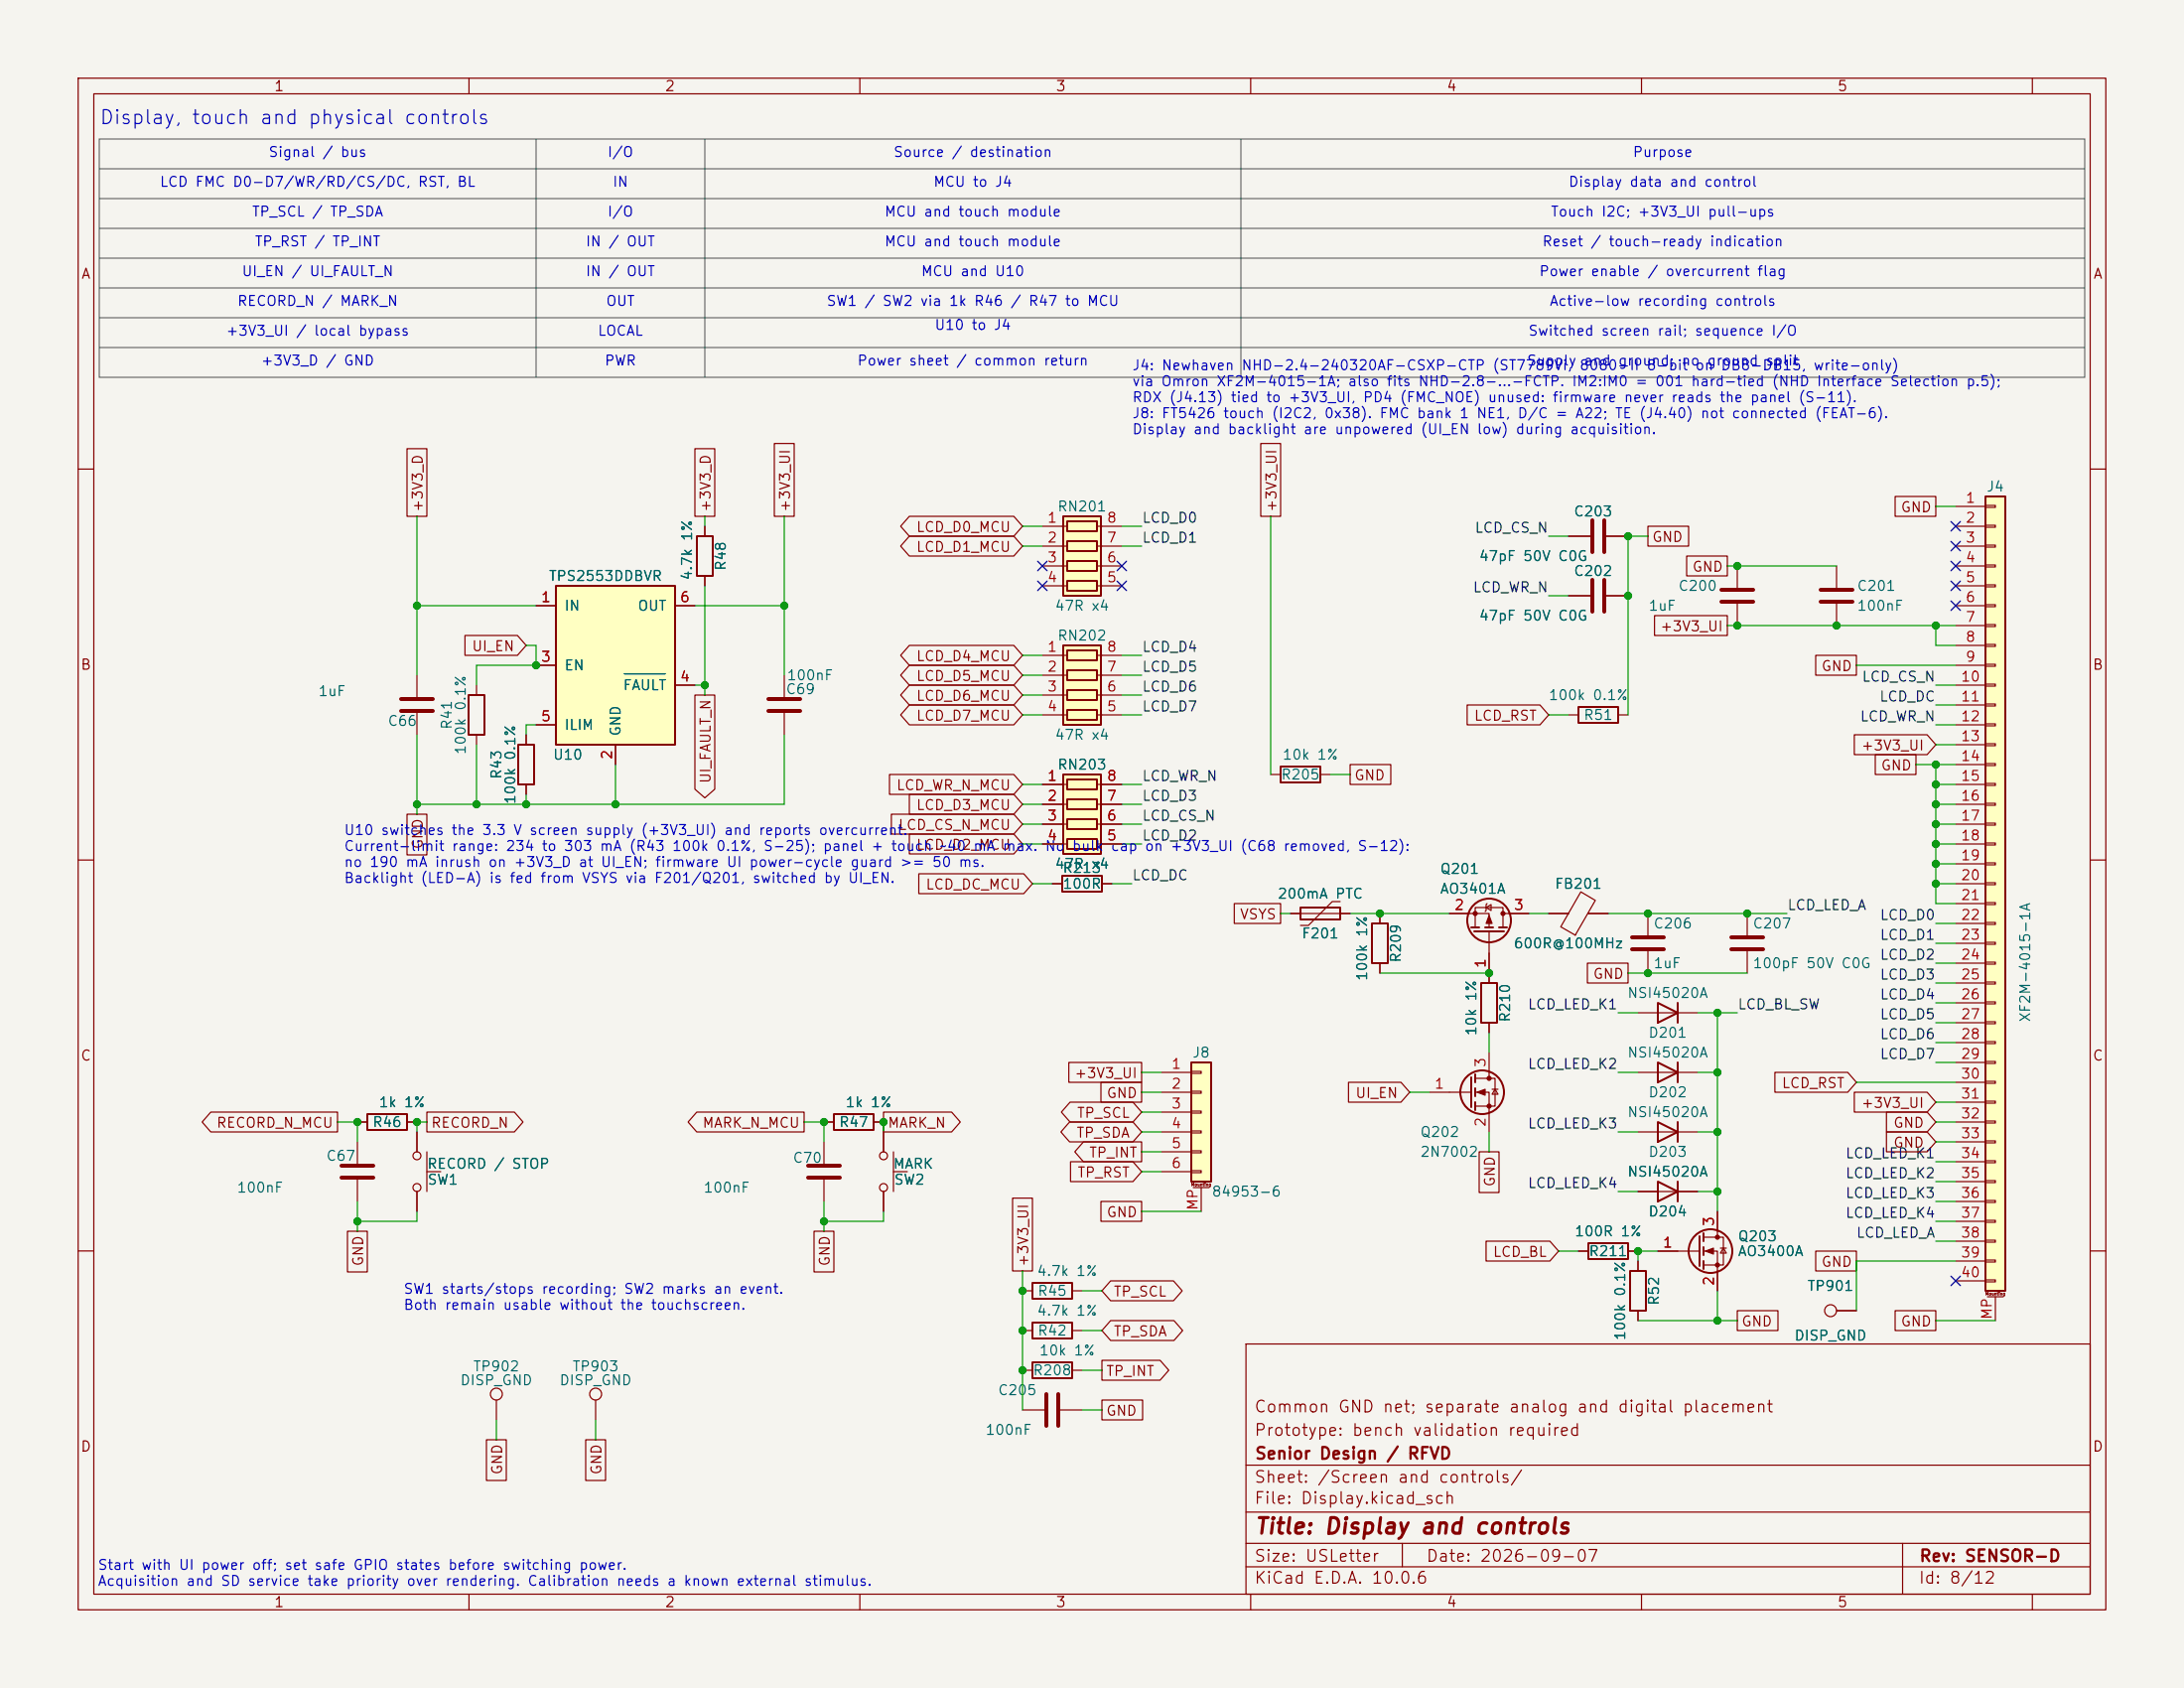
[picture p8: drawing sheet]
<svg xmlns="http://www.w3.org/2000/svg" width="279mm" height="216mm" viewBox="0 0 279 216" stroke-linecap="round" stroke-linejoin="round" font-family="sans-serif">
<path d="M0 0h279.4v215.9h-279.4z" fill="#f5f4ef" stroke="#f5f4ef" stroke-width=".13"/>
<g fill="none" stroke="#840000" stroke-width=".15">
<path d="M10 10h259.4v195.9h-259.4zM12 12h255.4v191.9h-255.4zM60 10v2M110 10v2M160 10v2M210 10v2M260 10v2M10 60h2M267.4 60h2M10 110h2M176.5 116.8v1.3M185.4 116.8h5.1v1.8"/>
<path d="M188.7 118.6v-2.5h3.6v2.5M190.1 116.1l.7-.4v.8zM190.2 115.6l-.1 .1v.8l-.1 .1M190.5 119.1v6.6M192.3 116.8h3.3M267.4 110h2M176.5 123.2v1.3M190.5 130.8v1.3M209.5 137.2h7.7M209.5 144.8h7.7M10 160h2M63.5 179.1v2.5"/>
<path d="M159.4 171.9h108v32h-108zM201.9 160h1.3M208.3 160h1.2M267.4 160h2M159.4 197.4h108M159.4 193.4h108M159.4 187.4h108M179.4 197.4v3M243.4 197.4v6.5M60 203.9v2M110 203.9v2M159.4 200.4h108"/>
<path d="M160 203.9v2M210 203.9v2M260 203.9v2"/>
<circle cx="63.5" cy="178.3" r=".76"/>
</g>
<g fill="none" stroke="#840000" stroke-width=".25">
<path d="M175.5 118.1h2v5.1h-2zM188.2 118.6h1M188.6 119.1h3.8M190 118.6h1M191.8 118.6h1M189.5 125.7h2v5.1h-2zM212.1 135.9l2.5 1.3-2.5 1.2zM214.6 135.9v2.5M203.2 159h5.1v2h-5.1zM212.1 143.5l2.5 1.3-2.5 1.3zM214.6 143.5v2.6"/>
<circle cx="190.5" cy="117.7" r="2.79"/>
</g>
<g fill="#840000" stroke="#840000" stroke-width=".15">
<path d="M190.5 117.1l.4 1h-.8z"/>
<circle cx="192.3" cy="116.8" r=".25"/>
<circle cx="188.7" cy="116.8" r=".25"/>
</g>
<path d="M152.4 135.9h2.5v15.2h-2.5z" fill="#ffffc2"/>
<g fill="none" stroke="#840000" stroke-width=".25">
<path d="M152.4 135.9h2.5v15.2h-2.5zM188.2 137.8v3.8M188.7 137.4v1M188.7 139.2v1M188.7 141v1"/>
<circle cx="189.6" cy="139.7" r="2.79"/>
</g>
<g fill="none" stroke="#840000" stroke-width=".15">
<path d="M222.2 72.4v2.8M222.2 77.2v2.8M148.6 137.2h3.8M148.6 139.7h3.8M152.4 137h1.3v.3h-1.3zM152.4 139.6h1.3v.2h-1.3zM182.9 139.7h5.3M188.7 137.9h2.6v3.6h-2.6M188.7 139.7h1.8v5.1M190.5 134.6v3.3M190.9 139.3h.7M191.3 139.3l.3 .7h-.7z"/>
<path d="M148.6 142.2h3.8M148.6 144.8h3.8M148.6 147.3h3.8M148.6 149.9h3.8M152.4 142.1h1.3v.3h-1.3zM152.4 144.7h1.3v.2h-1.3zM152.4 147.2h1.3v.2h-1.3zM152.4 149.7h1.3v.3h-1.3zM152.7 151.9h2M153.7 151.9v3"/>
</g>
<g fill="#840000" stroke="#840000" stroke-width=".15">
<path d="M189 139.7l1-.4v.8z"/>
<circle cx="190.5" cy="137.9" r=".25"/>
<circle cx="190.5" cy="141.5" r=".25"/>
</g>
<path d="M220.2 75.4h4.1M220.2 77h4.1" fill="none" stroke="#840000" stroke-width=".51"/>
<path d="M254 63.5h2.5v101.6h-2.5z" fill="#ffffc2"/>
<path d="M254 63.5h2.5v101.6h-2.5z" fill="none" stroke="#840000" stroke-width=".25"/>
<g fill="none" stroke="#840000" stroke-width=".15">
<path d="M250.2 64.8h3.8M250.2 67.3h3.8M250.2 69.9h3.8M250.2 72.4h3.8M250.2 74.9h3.8M250.2 77.5h3.8M254 64.6h1.3v.3h-1.3zM254 67.2h1.3v.2h-1.3zM254 69.7h1.3v.3h-1.3zM254 72.3h1.3v.2h-1.3zM254 74.8h1.3v.3h-1.3zM254 77.3h1.3v.3h-1.3z"/>
<path d="M254 79.9h1.3v.2h-1.3zM250.2 80h3.8M250.2 82.6h3.8M250.2 85.1h3.8M250.2 87.6h3.8M250.2 90.2h3.8M250.2 92.7h3.8M250.2 95.3h3.8M250.2 97.8h3.8M254 82.4h1.3v.3h-1.3zM254 85h1.3v.2h-1.3zM254 87.5h1.3v.3h-1.3z"/>
<path d="M254 90h1.3v.3h-1.3zM254 92.6h1.3v.2h-1.3zM254 95.1h1.3v.3h-1.3zM254 97.7h1.3v.2h-1.3zM250.2 100.3h3.8M250.2 102.9h3.8M250.2 105.4h3.8M250.2 108h3.8M250.2 110.5h3.8M250.2 113h3.8M250.2 115.6h3.8M250.2 118.1h3.8"/>
<path d="M254 100.2h1.3v.3h-1.3zM254 102.7h1.3v.3h-1.3zM254 105.3h1.3v.2h-1.3zM254 107.8h1.3v.3h-1.3zM254 110.4h1.3v.2h-1.3zM254 112.9h1.3v.3h-1.3zM254 115.4h1.3v.3h-1.3zM254 118h1.3v.2h-1.3zM250.2 120.7h3.8M250.2 123.2h3.8M250.2 125.7h3.8M250.2 128.3h3.8"/>
<path d="M250.2 130.8h3.8M250.2 133.4h3.8M250.2 135.9h3.8M250.2 138.4h3.8M254 120.5h1.3v.3h-1.3zM254 123.1h1.3v.2h-1.3zM254 125.6h1.3v.3h-1.3zM254 128.1h1.3v.3h-1.3zM254 130.7h1.3v.2h-1.3zM254 133.2h1.3v.3h-1.3zM254 135.8h1.3v.2h-1.3zM254 138.3h1.3v.3h-1.3z"/>
<path d="M250.2 141h3.8M250.2 143.5h3.8M250.2 146.1h3.8M250.2 148.6h3.8M250.2 151.1h3.8M250.2 153.7h3.8M250.2 156.2h3.8M250.2 158.8h3.8M254 140.8h1.3v.3h-1.3zM254 143.4h1.3v.2h-1.3zM254 145.9h1.3v.3h-1.3zM254 148.5h1.3v.2h-1.3z"/>
<path d="M254 151h1.3v.3h-1.3zM254 153.5h1.3v.3h-1.3zM254 156.1h1.3v.2h-1.3zM254 158.6h1.3v.3h-1.3zM250.2 161.3h3.8M250.2 163.8h3.8M254 161.2h1.3v.2h-1.3zM254 163.7h1.3v.3h-1.3zM254.3 165.9h2M255.3 165.9v3"/>
</g>
<path d="M136 99.1h4.8v10.1h-4.8z" fill="#ffffc2"/>
<g fill="none" stroke="#840000" stroke-width=".25">
<path d="M66.3 95.3h2v5h-2zM136 99.1h4.8v10.1h-4.8zM136.5 99.7h3.8v1.3h-3.8zM163.8 98h5.1v2.1h-5.1zM135.9 112h5.1v2h-5.1zM136.5 102.2h3.8v1.3h-3.8zM136.5 104.8h3.8v1.2h-3.8zM136.5 107.3h3.8v1.3h-3.8zM166.4 116.1h5v1.5h-5zM47 142.5h5.1v2h-5.1zM217.4 158.1v3.8M217.9 157.7v1.1"/>
<path d="M217.9 159.5v1M132.1 174.2h5.1v2.1h-5.1zM208.5 162.6h2.1v5h-2.1zM217.9 161.3v1"/>
<circle cx="218.8" cy="160" r="2.79"/>
</g>
<g fill="none" stroke="#840000" stroke-width=".15">
<path d="M200.7 76.2h2.8M200.7 68.6h2.8M205.5 76.2h2.8M205.5 68.6h2.8M234.9 72.4v2.8M234.9 77.2v2.8M53.3 86.4v2.8M53.3 91.2v2.8M67.3 94v1.3M100.3 86.4v2.8M100.3 91.2v2.8M162.6 99.1h1.2"/>
<path d="M168.9 99.1h1.3M67.3 100.3v1.3M133.3 100.3h3.2M133.3 102.9h3.2M133.3 105.4h3.2M133.3 108h3.2M134.6 113h1.3M140.3 100.3h3.2M140.3 102.9h3.2M140.3 105.4h3.2M140.3 108h3.2M141 113h1.2"/>
<path d="M165.1 116.8h7.6M171.4 115.3h-1l-3 3.1h-1M45.7 143.5h1.3M52.1 143.5h1.2M53.3 144.8v2.5M53.3 152.4v2.5M54.6 149.9h1.8M54.6 147.3v5.1M217.9 158.2h2.6v3.6h-2.6M219.7 154.9v3.3M220.1 159.6h.8M220.5 159.6l.4 .7h-.8z"/>
<path d="M76.2 179.1v2.5M130.8 175.3h1.3M137.2 175.3h1.2M209.5 161.3v1.3M209.5 167.6v1.3M212.1 160h5.3M217.9 160h1.8v5.1M130.8 180.3h2.8M135.6 180.3h2.8"/>
<circle cx="53.3" cy="147.8" r=".51"/>
<circle cx="53.3" cy="151.9" r=".51"/>
<circle cx="76.2" cy="178.3" r=".76"/>
</g>
<path d="M203.7 66.5v4.1M203.7 74.2v4M205.2 66.5v4.1M205.2 74.2v4M232.9 75.4h4.1M232.9 77h4.1M51.3 89.4h4.1M51.3 90.9h4.1M98.3 89.4h4.1M98.3 90.9h4.1M133.9 178.3v4.1M135.4 178.3v4.1" fill="none" stroke="#840000" stroke-width=".51"/>
<g fill="#840000" stroke="#840000" stroke-width=".15">
<path d="M218.2 160l1-.4v.8z"/>
<circle cx="219.7" cy="158.2" r=".25"/>
<circle cx="219.7" cy="161.8" r=".25"/>
</g>
<path d="M71.1 74.9h15.3v20.4h-15.3z" fill="#ffffc2"/>
<path d="M71.1 74.9h15.3v20.4h-15.3zM59.9 88.9h2.1v5.1h-2.1zM106.7 142.5h5.1v2h-5.1z" fill="none" stroke="#840000" stroke-width=".25"/>
<g fill="none" stroke="#840000" stroke-width=".15">
<path d="M68.6 77.5h2.5M86.4 77.5h2.5M61 87.6v1.3M61 94v1.3M68.6 85.1h2.5M68.6 92.7h2.5M78.7 95.3v2.5M86.4 87.6h2.5M105.4 146.1v2.7M105.4 150.9v2.8M105.4 143.5h1.3M111.8 143.5h1.2"/>
<path d="M113 144.8v2.5M113 152.4v2.5M114.3 149.9h1.8M114.3 147.3v5.1"/>
<circle cx="113" cy="147.8" r=".51"/>
<circle cx="113" cy="151.9" r=".51"/>
</g>
<path d="M79.9 86.2h5.2" fill="none" stroke="#006464" stroke-width=".15"/>
<path d="M103.4 149.1h4M103.4 150.6h4" fill="none" stroke="#840000" stroke-width=".51"/>
<path d="M136 82.6h4.8v10.1h-4.8z" fill="#ffffc2"/>
<path d="M136 82.6h4.8v10.1h-4.8zM136.5 83.2h3.8v1.3h-3.8zM136.5 85.7h3.8v1.3h-3.8zM136.5 88.3h3.8v1.2h-3.8zM136.5 90.8h3.8v1.3h-3.8zM212.1 151.1l2.5 1.3-2.5 1.3zM214.6 151.1v2.6" fill="none" stroke="#840000" stroke-width=".25"/>
<path d="M133.3 83.8h3.2M133.3 86.4h3.2M133.3 88.9h3.2M133.3 91.4h3.2M140.3 83.8h3.2M140.3 86.4h3.2M140.3 88.9h3.2M140.3 91.4h3.2M209.5 152.4h7.7" fill="none" stroke="#840000" stroke-width=".15"/>
<path d="M136 66h4.8v10.2h-4.8z" fill="#ffffc2"/>
<path d="M89.2 68.6h2v5.1h-2zM136 66h4.8v10.2h-4.8zM136.5 66.7h3.8v1.2h-3.8zM136.5 69.2h3.8v1.3h-3.8zM136.5 71.8h3.8v1.2h-3.8zM136.5 74.3h3.8v1.3h-3.8zM201.9 90.4h5.1v2.1h-5.1zM212.1 128.3l2.5 1.2-2.5 1.3zM214.6 128.3v2.5M132.1 164.1h5.1v2h-5.1zM132.1 169.2h5.1v2h-5.1z" fill="none" stroke="#840000" stroke-width=".25"/>
<g fill="none" stroke="#840000" stroke-width=".15">
<path d="M52.1 57.4h2.5v8.6h-2.5zM88.9 57.4h2.5v8.6h-2.5zM99.1 56.7h2.5v9.3h-2.5zM161.3 56.7h2.5v9.3h-2.5zM68.6 77.5h2.5M86.4 77.5h2.5M90.2 67.3v1.3M90.2 73.7v1.2M116.3 66h13.4l1.1 1.3-1.1 1.3h-13.4l-1.1-1.3zM116.3 68.6h13.4l1.1 1.3-1.1 1.2h-13.4l-1.1-1.2zM133.3 67.3h3.2M133.3 69.9h3.2"/>
<path d="M133.3 72.4h3.2M133.3 74.9h3.2M140.3 67.3h3.2M140.3 69.9h3.2M140.3 72.4h3.2M140.3 74.9h3.2M200.7 68.6h2.8M200.7 76.2h2.8M205.5 68.6h2.8M205.5 76.2h2.8M210.8 67.3h5.2v2.6h-5.2zM211.7 78.7h9.3v2.6h-9.3z"/>
<path d="M215.8 71.1h5.2v2.6h-5.2zM242.4 63.5h5.2v2.5h-5.2zM59.5 81.3h6.7l1.1 1.3-1.1 1.2h-6.7zM67.3 94v1.3M68.6 85.1h2.5M68.6 92.7h2.5M78.7 95.3v2.5M86.4 87.6h2.5M88.9 88.9h2.5v12l-1.2 1.1-1.3-1.1zM113.8 99.1h15.9l1.1 1.2-1.1 1.3h-15.9zM116.3 87.6h13.4l1.1 1.3-1.1 1.3h-13.4l-1.1-1.3zM116.3 90.2h13.4l1.1 1.2-1.1 1.3h-13.4l-1.1-1.3z"/>
<path d="M116.3 85.1h13.4l1.1 1.3-1.1 1.2h-13.4l-1.1-1.2zM116.3 82.5h13.4l1.1 1.3-1.1 1.3h-13.4l-1.1-1.3zM172.7 97.8h5.2v2.5h-5.2zM187.7 90.2h9.3l1.1 1.2-1.1 1.3h-9.3zM200.7 91.4h1.2M207 91.4h1.3M232.3 83.8h5.2v2.6h-5.2zM237.2 94h9.3l1.1 1.3-1.1 1.2h-9.3zM239.9 96.5h5.2v2.6h-5.2zM52.1 104.1h2.5v5.2h-2.5zM67.3 100.3v1.3M114 104.1h15.7l1.1 1.3-1.1 1.3h-15.7z"/>
<path d="M116.3 101.6h13.4l1.1 1.3-1.1 1.2h-13.4zM116.3 106.7h13.4l1.1 1.3-1.1 1.2h-13.4zM117.5 111.8h13.5l1.1 1.2-1.1 1.3h-13.5zM133.3 100.3h2.6M133.3 102.9h2.6M133.3 105.4h2.6M133.3 108h2.6M134.6 113h1.3M141 100.3h2.5M141 102.9h2.5M141 105.4h2.5M141 108h2.5"/>
<path d="M141 113h1.2M157.9 115.6h5.9v2.5h-5.9zM165.1 116.8h1.3M171.4 116.8h1.3M176.5 116.8v1.3M185.4 116.8h2.6M193 116.8h2.6M198.1 116.8h2.6M202.2 114.1l1.9 1.1-2.6 4.4-1.8-1.1zM203.1 116.8h2.6M210.8 116.8v2.8M223.5 116.8v2.8"/>
<path d="M136.7 135.9h9.3v2.5h-9.3zM140.8 138.4h5.2v2.6h-5.2zM172.5 138.4h6.7l1.1 1.3-1.1 1.3h-6.7zM176.5 123.2v1.3M190.5 121.9v3.8M190.5 130.8v1.3M203.1 123.2h5.2v2.5h-5.2zM209.5 129.5h7.7M210.8 121.7v2.8M223.5 121.7v2.8M227.1 137.2h9.3l1.1 1.2-1.1 1.3h-9.3zM237.2 139.7h9.3l1.1 1.3-1.1 1.2h-9.3z"/>
<path d="M27 142.2h16.2v2.6h-16.2l-1.1-1.3zM44.4 157.5h2.6v5.2h-2.6zM45.7 146.1v2.7M45.7 150.9v2.8M45.7 143.5h1.3M52.1 143.5h1.2M53.3 144.8v2.5M53.3 152.4v2.5M54.6 142.2h11.2l1.1 1.3-1.1 1.3h-11.2zM89.1 142.2h13.8v2.6h-13.8l-1.1-1.3zM104.1 157.5h2.6v5.2h-2.6zM105.4 143.5h1.3"/>
<path d="M111.8 143.5h1.2M113 142.2h8.7l1.2 1.3-1.2 1.3h-8.7zM113 144.8v2.5M113 152.4v2.5M129.5 153.2h2.6v9.4h-2.6zM136.8 143.5h8.1l1.1 1.3-1.1 1.3h-8.1l-1.1-1.3zM136.9 141h8l1.1 1.2-1.1 1.3h-8l-1.1-1.3zM137 148.6h7.9l1.1 1.3-1.1 1.2h-7.9zM138.6 146h7.4v2.6h-7.4l-1.1-1.3zM140.8 153.7h5.2v2.5h-5.2zM189.2 147.3h2.6v5.2h-2.6zM190.1 158.7h8.2l1.1 1.3-1.1 1.3h-8.2z"/>
<path d="M209.5 152.4h2.6M214.6 152.4h2.6M219.7 154.9v2.6M241.3 142.2h5.2l1.1 1.3-1.1 1.3h-5.2zM241.3 144.8h5.2l1.1 1.3-1.1 1.2h-5.2zM130.8 165.1h1.3M130.8 170.2h1.3M137.2 165.1h1.2M137.2 170.2h1.2M141 174h7.4l1.1 1.3-1.1 1.2h-7.4zM141 179.1h5.2v2.5h-5.2zM142.1 168.9h8.1l1.1 1.3-1.1 1.3h-8.1l-1.1-1.3z"/>
<path d="M142.1 163.8h8l1.1 1.3-1.1 1.3h-8l-1.1-1.3zM201.9 160h1.3M208.3 160h1.2M209.5 161.3v1.3M209.5 167.6v1.3M212.1 160h2.5M219.7 162.6v2.5M222.2 167.6h5.3v2.6h-5.3zM232.3 160h5.2v2.6h-5.2zM234.9 167.6h2.6M242.4 167.6h5.2v2.6h-5.2zM62.2 184.2h2.6v5.2h-2.6z"/>
<path d="M74.9 184.2h2.6v5.2h-2.6z"/>
<circle cx="234.2" cy="167.6" r=".76"/>
</g>
<path d="M208.8 119.9h4.1M221.5 119.9h4.1M208.8 121.4h4.1M221.5 121.4h4.1M43.7 149.1h4.1M43.7 150.6h4.1" fill="none" stroke="#840000" stroke-width=".51"/>
<path d="M12.7 17.8h254v30.5h-254zM68.6 17.8v30.5M90.2 17.8v30.5M158.7 17.8v30.5M12.7 29.2h254M12.7 21.6h254M12.7 36.8h254M12.7 25.4h254M12.7 33h254M12.7 44.5h254M12.7 40.6h254" fill="none" stroke="#505050" stroke-width=".13"/>
<g fill="none" stroke="#009600" stroke-width=".15">
<path d="M53.3 77.5h15.3M53.3 66v20.4M88.9 77.5h11.4M90.2 66v1.3M90.2 74.9v14M100.3 66v20.4M130.8 69.9h2.5M130.8 67.3h2.5M143.5 69.9h2.5M143.5 67.3h2.5M162.6 66v33.1M198.1 76.2h2.6"/>
<path d="M198.1 68.6h2.6M210.8 68.6h-2.5v22.8M221 72.4h13.9M247.6 64.8h2.6M53.3 94v10.1M61 95.3v7.6M67.3 82.6h1.3v2.5h-7.6v2.5M68.6 92.7h-1.3v1.3M78.7 97.8v5.1M88.9 87.6h1.3M100.3 94v8.9h-47M130.8 83.8h2.5"/>
<path d="M130.8 88.9h2.5M130.8 86.4h2.5M130.8 91.4h2.5M143.5 83.8h2.5M143.5 88.9h2.5M143.5 86.4h2.5M143.5 91.4h2.5M170.2 99.1h2.5M198.1 91.4h2.6M221 80h29.2M237.5 85.1h12.7M245.1 97.8h5.1"/>
<path d="M247.6 80v2.6h2.6M247.6 97.8v17.8h2.6M247.6 92.7h2.6M247.6 95.3h2.6M247.6 90.2h2.6M247.6 87.6h2.6M67.3 101.6v1.3M130.8 105.4h2.5M130.8 100.3h2.5M130.8 102.9h2.5M130.8 108h2.5M132.1 113h2.5"/>
<path d="M142.2 113h2.6M143.5 105.4h2.5M143.5 100.3h2.5M143.5 102.9h2.5M143.5 108h2.5M163.8 116.8h1.3M172.7 116.8h12.7M195.6 116.8h2.5M205.7 116.8h22.9M247.6 105.4h2.6M247.6 100.3h2.6M247.6 102.9h2.6"/>
<path d="M247.6 108h2.6M247.6 113h2.6M247.6 110.5h2.6M247.6 118.1h2.6M146 139.7h2.6M146 137.2h2.6M176.5 124.5h14M180.3 139.7h2.6M190.5 132.1v2.5M207 137.2h2.5M207 129.5h2.5M208.3 124.5h15.2"/>
<path d="M217.2 137.2h2.5M217.2 129.5h5M219.7 129.5v25.4M237.5 138.4h12.7M247.6 133.4h2.6M247.6 135.9h2.6M247.6 123.2h2.6M247.6 128.3h2.6M247.6 130.8h2.6M247.6 120.7h2.6M247.6 125.7h2.6M43.2 143.5h2.5v2.6"/>
<path d="M45.7 153.7v3.8M53.3 154.9v1.3h-7.6M54.6 143.5h-1.3v1.3M102.9 143.5h2.5v2.6M105.4 153.7v3.8M113 154.9v1.3h-7.6M113 143.5v1.3M146 149.9h2.6M146 142.2h2.6M146 144.8h2.6M146 147.3h2.6M146 154.9h7.7"/>
<path d="M190.5 144.8v2.5M207 144.8h2.5M207 152.4h2.5M217.2 144.8h2.5M217.2 152.4h2.5M247.6 156.2h2.6M247.6 158.8h2.6M247.6 141h2.6M247.6 153.7h2.6M247.6 151.1h2.6M247.6 148.6h2.6M247.6 143.5h2.6"/>
<path d="M247.6 146.1h2.6M130.8 162.6v17.7M138.4 175.3h2.6M138.4 170.2h2.6M138.4 165.1h2.6M199.4 160h2.5M209.5 168.9h12.7M212.1 160h-2.6v1.3M219.7 165.1v3.8M247.6 168.9h7.7M250.2 161.3h-12.7v6.3M63.5 181.6v2.6"/>
<path d="M76.2 181.6v2.6M138.4 180.3h2.6"/>
</g>
<g fill="none" stroke="#000084" stroke-width=".15">
<path d="M132.7 71.8l1.3 1.2M132.7 74.3l1.3 1.2M134 71.8l-1.3 1.2M134 74.3l-1.3 1.2M142.9 71.8l1.2 1.2M142.9 74.3l1.2 1.2M144.1 71.8l-1.2 1.2M144.1 74.3l-1.2 1.2M249.6 69.2l1.2 1.3M249.6 74.3l1.2 1.2M249.6 66.7l1.2 1.2M249.6 71.8l1.2 1.2"/>
<path d="M249.6 76.9l1.2 1.2M250.8 69.2l-1.2 1.3M250.8 74.3l-1.2 1.2M250.8 66.7l-1.2 1.2M250.8 71.8l-1.2 1.2M250.8 76.9l-1.2 1.2M249.6 163.2l1.2 1.2M250.8 163.2l-1.2 1.2"/>
</g>
<path d="M79.9 86.2h5.2" fill="none" stroke="#006464" stroke-width=".15"/>
<g fill="#009600" stroke="#009600" stroke-width=".13">
<circle cx="53.3" cy="102.9" r=".46"/>
<circle cx="61" cy="102.9" r=".46"/>
<circle cx="67.3" cy="102.9" r=".46"/>
<circle cx="105.4" cy="143.5" r=".46"/>
<circle cx="105.4" cy="156.2" r=".46"/>
<circle cx="113" cy="143.5" r=".46"/>
<circle cx="45.7" cy="156.2" r=".46"/>
<circle cx="45.7" cy="143.5" r=".46"/>
<circle cx="53.3" cy="143.5" r=".46"/>
<circle cx="78.7" cy="102.9" r=".46"/>
<circle cx="90.2" cy="87.6" r=".46"/>
<circle cx="130.8" cy="165.1" r=".46"/>
<circle cx="130.8" cy="170.2" r=".46"/>
<circle cx="130.8" cy="175.3" r=".46"/>
<circle cx="68.6" cy="85.1" r=".46"/>
<circle cx="53.3" cy="77.5" r=".46"/>
<circle cx="100.3" cy="77.5" r=".46"/>
<circle cx="247.6" cy="105.4" r=".46"/>
<circle cx="247.6" cy="108" r=".46"/>
<circle cx="247.6" cy="80" r=".46"/>
<circle cx="234.9" cy="80" r=".46"/>
<circle cx="247.6" cy="102.9" r=".46"/>
<circle cx="247.6" cy="97.8" r=".46"/>
<circle cx="247.6" cy="100.3" r=".46"/>
<circle cx="247.6" cy="110.5" r=".46"/>
<circle cx="247.6" cy="113" r=".46"/>
<circle cx="210.8" cy="116.8" r=".46"/>
<circle cx="210.8" cy="124.5" r=".46"/>
<circle cx="223.5" cy="116.8" r=".46"/>
<circle cx="219.7" cy="129.5" r=".46"/>
<circle cx="176.5" cy="116.8" r=".46"/>
<circle cx="222.2" cy="72.4" r=".46"/>
<circle cx="208.3" cy="76.2" r=".46"/>
<circle cx="208.3" cy="68.6" r=".46"/>
<circle cx="222.2" cy="80" r=".46"/>
<circle cx="219.7" cy="152.4" r=".46"/>
<circle cx="209.5" cy="160" r=".46"/>
<circle cx="219.7" cy="144.8" r=".46"/>
<circle cx="219.7" cy="168.9" r=".46"/>
<circle cx="219.7" cy="137.2" r=".46"/>
<circle cx="190.5" cy="124.5" r=".46"/>
</g>
<text font-size="2" fill="#840000" x="160.4" y="196.7">Title: Display and controls</text>
<text font-size="1.8" fill="#0000c2" x="12.6" y="16.3">Display, touch and physical controls</text>
<g font-size="1.5" fill="#840000">
<text x="160.4" y="184">Prototype: bench validation required</text>
<text x="160.4" y="181">Common GND net; separate analog and digital placement</text>
<text x="160.4" y="190">Sheet: /Screen and controls/</text>
<text x="160.4" y="187">Senior Design / RFVD</text>
<text x="160.4" y="192.7">File: Display.kicad_sch</text>
<text x="160.4" y="202.9">KiCad E.D.A. 10.0.6</text>
<text x="160.4" y="200.1">Size: USLetter</text>
<text x="182.4" y="200.1">Date: 2026-09-07</text>
<text x="245.4" y="202.9">Id: 8/12</text>
<text x="245.4" y="200.1">Rev: SENSOR-D</text>
</g>
<g font-size="1.3" fill="#840000">
<text x="35" y="12">1</text>
<text x="85" y="12">2</text>
<text x="135" y="12">3</text>
<text x="185" y="12">4</text>
<text x="235" y="12">5</text>
<text x="10.3" y="36">A</text>
<text x="267.7" y="36">A</text>
<text x="54.4" y="65.6" transform="rotate(-90 54.4 65.6)">+3V3_D</text>
<text x="91.2" y="65.6" transform="rotate(-90 91.2 65.6)">+3V3_D</text>
<text x="101.4" y="65.6" transform="rotate(-90 101.4 65.6)">+3V3_UI</text>
<text x="163.6" y="65.6" transform="rotate(-90 163.6 65.6)">+3V3_UI</text>
<text x="243.1" y="65.8">GND</text>
<text x="117.1" y="68.4">LCD_D0_MCU</text>
<text x="117.1" y="70.9">LCD_D1_MCU</text>
<text x="211.3" y="69.6">GND</text>
<text x="216.4" y="73.4">GND</text>
<text x="60.3" y="83.6">UI_EN</text>
<text x="212.3" y="81.1">+3V3_UI</text>
<text x="10.2" y="86">B</text>
<text x="117.1" y="90">LCD_D6_MCU</text>
<text x="117.1" y="87.4">LCD_D5_MCU</text>
<text x="117.1" y="84.9">LCD_D4_MCU</text>
<text x="232.9" y="86.1">GND</text>
<text x="267.6" y="86">B</text>
<text x="117.1" y="92.5">LCD_D7_MCU</text>
<text x="188.5" y="92.5">LCD_RST</text>
<text x="91.2" y="100.3" transform="rotate(-90 91.2 100.3)">UI_FAULT_N</text>
<text x="114.6" y="101.4">LCD_WR_N_MCU</text>
<text x="173.2" y="100.1">GND</text>
<text x="238" y="96.3">+3V3_UI</text>
<text x="240.5" y="98.8">GND</text>
<text x="114.8" y="106.5">LCD_CS_N_MCU</text>
<text x="117.1" y="103.9">LCD_D3_MCU</text>
<text x="54.4" y="108.7" transform="rotate(-90 54.4 108.7)">GND</text>
<text x="117.1" y="109">LCD_D2_MCU</text>
<text x="118.3" y="114.1">LCD_DC_MCU</text>
<text x="158.5" y="117.9">VSYS</text>
<text x="203.7" y="125.5">GND</text>
<text x="10.2" y="136">C</text>
<text x="267.6" y="136">C</text>
<text x="137.4" y="138.2">+3V3_UI</text>
<text x="137.7" y="143.3">TP_SCL</text>
<text x="141.5" y="140.8">GND</text>
<text x="173.3" y="140.8">UI_EN</text>
<text x="227.9" y="139.5">LCD_RST</text>
<text x="238" y="142">+3V3_UI</text>
<text x="27.6" y="144.6">RECORD_N_MCU</text>
<text x="55.1" y="144.6">RECORD_N</text>
<text x="89.8" y="144.6">MARK_N_MCU</text>
<text x="113.5" y="144.6">MARK_N</text>
<text x="137.6" y="145.8">TP_SDA</text>
<text x="139.2" y="148.4">TP_INT</text>
<text x="242.1" y="144.6">GND</text>
<text x="242.1" y="147.1">GND</text>
<text x="137.7" y="150.9">TP_RST</text>
<text x="141.5" y="156">GND</text>
<text x="191.6" y="151.9" transform="rotate(-90 191.6 151.9)">GND</text>
<text x="190.9" y="161.1">LCD_BL</text>
<text x="46.8" y="162.1" transform="rotate(-90 46.8 162.1)">GND</text>
<text x="106.5" y="162.1" transform="rotate(-90 106.5 162.1)">GND</text>
<text x="131.9" y="162.1" transform="rotate(-90 131.9 162.1)">+3V3_UI</text>
<text x="142.4" y="166.2">TP_SCL</text>
<text x="232.9" y="162.3">GND</text>
<text x="142.4" y="171.2">TP_SDA</text>
<text x="222.7" y="170">GND</text>
<text x="243.1" y="170">GND</text>
<text x="141.4" y="176.3">TP_INT</text>
<text x="10.2" y="186">D</text>
<text x="141.4" y="181.4">GND</text>
<text x="267.6" y="186">D</text>
<text x="64.6" y="188.7" transform="rotate(-90 64.6 188.7)">GND</text>
<text x="77.3" y="188.7" transform="rotate(-90 77.3 188.7)">GND</text>
<text x="35" y="205.9">1</text>
<text x="85" y="205.9">2</text>
<text x="135" y="205.9">3</text>
<text x="185" y="205.9">4</text>
<text x="235" y="205.9">5</text>
</g>
<g font-size="1.3" fill="#0000c2">
<text x="34.3" y="20.4">Signal / bus</text>
<text x="77.6" y="20.4">I/O</text>
<text x="114.2" y="20.4">Source / destination</text>
<text x="208.8" y="20.4">Purpose</text>
<text x="20.3" y="24.2">LCD FMC D0-D7/WR/RD/CS/DC, RST, BL</text>
<text x="32.1" y="28">TP_SCL / TP_SDA</text>
<text x="77.6" y="28">I/O</text>
<text x="78.3" y="24.2">IN</text>
<text x="113.1" y="28">MCU and touch module</text>
<text x="119.3" y="24.2">MCU to J4</text>
<text x="198.3" y="28">Touch I2C; +3V3_UI pull-ups</text>
<text x="200.6" y="24.2">Display data and control</text>
<text x="30.8" y="35.6">UI_EN / UI_FAULT_N</text>
<text x="32.5" y="31.8">TP_RST / TP_INT</text>
<text x="74.8" y="35.6">IN / OUT</text>
<text x="74.8" y="31.8">IN / OUT</text>
<text x="113.1" y="31.8">MCU and touch module</text>
<text x="117.7" y="35.6">MCU and U10</text>
<text x="196.8" y="35.6">Power enable / overcurrent flag</text>
<text x="197.2" y="31.8">Reset / touch-ready indication</text>
<text x="30.3" y="39.4">RECORD_N / MARK_N</text>
<text x="77.4" y="39.4">OUT</text>
<text x="105.6" y="39.4">SW1 / SW2 via 1k R46 / R47 to MCU</text>
<text x="198.1" y="39.4">Active-low recording controls</text>
<text x="28.8" y="43.3">+3V3_UI / local bypass</text>
<text x="33.3" y="47.1">+3V3_D / GND</text>
<text x="76.4" y="43.3">LOCAL</text>
<text x="77.3" y="47.1">PWR</text>
<text x="109.6" y="47.1">Power sheet / common return</text>
<text x="119.5" y="42.5">U10 to J4</text>
<text x="144.8" y="47.7">J4: Newhaven NHD-2.4-240320AF-CSXP-CTP (ST7789Vi, 8080-II 8-bit on DB8-DB15, write-only)</text>
<text x="195.2" y="47.1">Supply and ground; no ground split</text>
<text x="195.4" y="43.3">Switched screen rail; sequence I/O</text>
<text x="144.8" y="49.7">via Omron XF2M-4015-1A; also fits NHD-2.8-...-FCTP. IM2:IM0 = 001 hard-tied (NHD Interface Selection p.5);</text>
<text x="144.8" y="51.8">RDX (J4.13) tied to +3V3_UI, PD4 (FMC_NOE) unused: firmware never reads the panel (S-11).</text>
<text x="144.8" y="53.8">J8: FT5426 touch (I2C2, 0x38). FMC bank 1 NE1, D/C = A22; TE (J4.40) not connected (FEAT-6).</text>
<text x="144.8" y="55.9">Display and backlight are unpowered (UI_EN low) during acquisition.</text>
<text x="43.9" y="107.1">U10 switches the 3.3 V screen supply (+3V3_UI) and reports overcurrent.</text>
<text x="43.9" y="109.2">Current-limit range: 234 to 303 mA (R43 100k 0.1%, S-25); panel + touch ~40 mA max. No</text>
<text x="43.9" y="111.2">no 190 mA inrush on +3V3_D at UI_EN; firmware UI power-cycle guard &gt;= 50 ms.</text>
<text x="43.9" y="113.3">Backlight (LED-A) is fed from VSYS via F201/Q201, switched by UI_EN.</text>
<text x="137" y="109.2">bulk cap on +3V3_UI (C68 removed, S-12):</text>
<text x="51.5" y="165.8">SW1 starts/stops recording; SW2 marks an event.</text>
<text x="51.5" y="167.9">Both remain usable without the touchscreen.</text>
<text x="12.4" y="201.1">Start with UI power off; set safe GPIO states before switching power.</text>
<text x="12.4" y="203.2">Acquisition and SD service take priority over rendering. Calibration needs a known external stimulus.</text>
</g>
<g font-size="1.3" fill="#006464">
<text x="135.2" y="65.7">RN201</text>
<text x="254.1" y="63.2">J4</text>
<text x="201.2" y="66.4">C203</text>
<text x="70.1" y="74.6">TPS2553DDBVR</text>
<text x="88.8" y="74.3" transform="rotate(-90 88.8 74.3)">4.7k 1%</text>
<text x="93.2" y="73.1" transform="rotate(-90 93.2 73.1)">R48</text>
<text x="189.1" y="72.1">47pF 50V C0G</text>
<text x="201.2" y="74">C202</text>
<text x="214.6" y="75.9">C200</text>
<text x="237.5" y="75.9">C201</text>
<text x="72.1" y="78.4">IN</text>
<text x="81.5" y="78.4">OUT</text>
<text x="134.9" y="78.4">47R x4</text>
<text x="135.2" y="82.2">RN202</text>
<text x="189.1" y="79.7">47pF 50V C0G</text>
<text x="210.8" y="78.4">1uF</text>
<text x="237.5" y="78.4">100nF</text>
<text x="40.6" y="89.4">1uF</text>
<text x="72.1" y="86.1">EN</text>
<text x="79.6" y="88.6">FAULT</text>
<text x="100.4" y="89.1">C69</text>
<text x="100.6" y="87.3">100nF</text>
<text x="198" y="89.9">100k 0.1%</text>
<text x="49.5" y="93.2">C66</text>
<text x="58.1" y="93.4" transform="rotate(-90 58.1 93.4)">R41</text>
<text x="72.1" y="93.7">ILIM</text>
<text x="79.7" y="94.3" transform="rotate(-90 79.7 94.3)">GND</text>
<text x="134.9" y="94.9">47R x4</text>
<text x="202.5" y="92.4">R51</text>
<text x="59.9" y="96.6" transform="rotate(-90 59.9 96.6)">100k 0.1%</text>
<text x="64.5" y="99.8" transform="rotate(-90 64.5 99.8)">R43</text>
<text x="70.6" y="97.5">U10</text>
<text x="135.2" y="98.8">RN203</text>
<text x="163.8" y="100">R205</text>
<text x="164" y="97.5">10k 1%</text>
<text x="66.2" y="103" transform="rotate(-90 66.2 103)">100k 0.1%</text>
<text x="134.9" y="111.5">47R x4</text>
<text x="135.9" y="112">R213</text>
<text x="135.9" y="114">100R</text>
<text x="184.1" y="112.1">Q201</text>
<text x="198.8" y="114">FB201</text>
<text x="163.3" y="115.3">200mA PTC</text>
<text x="184.1" y="114.6">AO3401A</text>
<text x="211.4" y="119.1">C206</text>
<text x="224.1" y="119.1">C207</text>
<text x="166.4" y="120.3">F201</text>
<text x="175.2" y="125.6" transform="rotate(-90 175.2 125.6)">100k 1%</text>
<text x="179.5" y="123.2" transform="rotate(-90 179.5 123.2)">R209</text>
<text x="193.5" y="121.6">600R@100MHz</text>
<text x="211.4" y="124.2">1uF</text>
<text x="224.1" y="124.2">100pF 50V C0G</text>
<text x="193.5" y="130.8" transform="rotate(-90 193.5 130.8)">R210</text>
<text x="208.1" y="128">NSI45020A</text>
<text x="260" y="130.8" transform="rotate(-90 260 130.8)">XF2M-4015-1A</text>
<text x="152.5" y="135.6">J8</text>
<text x="189.2" y="132.6" transform="rotate(-90 189.2 132.6)">10k 1%</text>
<text x="208.1" y="135.6">NSI45020A</text>
<text x="210.8" y="133">D201</text>
<text x="48.4" y="141.9">1k 1%</text>
<text x="108.1" y="141.9">1k 1%</text>
<text x="208.1" y="143.2">NSI45020A</text>
<text x="210.8" y="140.7">D202</text>
<text x="41.6" y="148.8">C67</text>
<text x="47.6" y="144.5">R46</text>
<text x="54.6" y="149.8">RECORD / STOP</text>
<text x="101.3" y="149">C70</text>
<text x="107.2" y="144.5">R47</text>
<text x="114.2" y="149.8">MARK</text>
<text x="181.6" y="145.7">Q202</text>
<text x="181.6" y="148.3">2N7002</text>
<text x="210.8" y="148.3">D203</text>
<text x="30.2" y="152.9">100nF</text>
<text x="54.6" y="151.8">SW1</text>
<text x="89.9" y="152.9">100nF</text>
<text x="114.3" y="151.8">SW2</text>
<text x="154.9" y="153.4">84953-6</text>
<text x="208.1" y="150.8">NSI45020A</text>
<text x="210.8" y="155.9">D204</text>
<text x="201.3" y="158.4">100R 1%</text>
<text x="203.2" y="161">R211</text>
<text x="222.2" y="159.1">Q203</text>
<text x="222.2" y="161">AO3400A</text>
<text x="132.6" y="163.5">4.7k 1%</text>
<text x="132.6" y="166.1">R45</text>
<text x="212.5" y="167.1" transform="rotate(-90 212.5 167.1)">R52</text>
<text x="231.1" y="165.4">TP901</text>
<text x="132.6" y="168.6">4.7k 1%</text>
<text x="132.6" y="171.1">R42</text>
<text x="132.9" y="173.7">10k 1%</text>
<text x="208.2" y="171.5" transform="rotate(-90 208.2 171.5)">100k 0.1%</text>
<text x="229.5" y="171.8">DISP_GND</text>
<text x="58.8" y="177.5">DISP_GND</text>
<text x="60.4" y="175.7">TP902</text>
<text x="71.5" y="177.5">DISP_GND</text>
<text x="73.1" y="175.7">TP903</text>
<text x="127.6" y="178.8">C205</text>
<text x="132" y="176.2">R208</text>
<text x="126" y="183.8">100nF</text>
</g>
<g font-size="1.3" fill="#a90000">
<text x="251.4" y="64.6">1</text>
<text x="133.9" y="67.2">1</text>
<text x="133.9" y="69.7">2</text>
<text x="141.5" y="69.7">7</text>
<text x="141.5" y="67.2">8</text>
<text x="251.4" y="67.2">2</text>
<text x="251.4" y="69.7">3</text>
<text x="69.1" y="77.3">1</text>
<text x="86.9" y="77.3">6</text>
<text x="133.9" y="72.3">3</text>
<text x="133.9" y="74.8">4</text>
<text x="141.5" y="74.8">5</text>
<text x="141.5" y="72.3">6</text>
<text x="251.4" y="72.3">4</text>
<text x="251.4" y="74.8">5</text>
<text x="251.4" y="77.3">6</text>
<text x="133.9" y="83.7">1</text>
<text x="141.5" y="83.7">8</text>
<text x="251.4" y="79.9">7</text>
<text x="251.4" y="82.4">8</text>
<text x="69.1" y="85">3</text>
<text x="86.9" y="87.5">4</text>
<text x="133.9" y="86.2">2</text>
<text x="133.9" y="88.8">3</text>
<text x="141.5" y="88.8">6</text>
<text x="141.5" y="86.2">7</text>
<text x="250.8" y="87.5">10</text>
<text x="251.4" y="85">9</text>
<text x="69.1" y="92.6">5</text>
<text x="133.9" y="91.3">4</text>
<text x="141.5" y="91.3">5</text>
<text x="250.8" y="90">11</text>
<text x="250.8" y="92.6">12</text>
<text x="250.8" y="95.1">13</text>
<text x="78.6" y="97.3" transform="rotate(-90 78.6 97.3)">2</text>
<text x="133.9" y="100.2">1</text>
<text x="141.5" y="100.2">8</text>
<text x="250.8" y="97.7">14</text>
<text x="250.8" y="100.2">15</text>
<text x="133.9" y="102.7">2</text>
<text x="133.9" y="105.3">3</text>
<text x="133.9" y="107.8">4</text>
<text x="141.5" y="107.8">5</text>
<text x="141.5" y="105.3">6</text>
<text x="141.5" y="102.7">7</text>
<text x="250.8" y="102.7">16</text>
<text x="250.8" y="105.3">17</text>
<text x="250.8" y="107.8">18</text>
<text x="250.8" y="110.4">19</text>
<text x="250.8" y="112.9">20</text>
<text x="186" y="116.7">2</text>
<text x="193.6" y="116.7">3</text>
<text x="250.8" y="115.4">21</text>
<text x="250.8" y="118">22</text>
<text x="190.4" y="123.9" transform="rotate(-90 190.4 123.9)">1</text>
<text x="250.8" y="120.5">23</text>
<text x="250.8" y="123.1">24</text>
<text x="250.8" y="125.6">25</text>
<text x="250.8" y="128.1">26</text>
<text x="250.8" y="130.7">27</text>
<text x="149.8" y="137">1</text>
<text x="190.4" y="136.6" transform="rotate(-90 190.4 136.6)">3</text>
<text x="250.8" y="133.2">28</text>
<text x="250.8" y="135.8">29</text>
<text x="149.8" y="139.6">2</text>
<text x="149.8" y="142.1">3</text>
<text x="183.4" y="139.6">1</text>
<text x="250.8" y="138.3">30</text>
<text x="250.8" y="140.8">31</text>
<text x="250.8" y="143.4">32</text>
<text x="149.8" y="144.6">4</text>
<text x="149.8" y="147.2">5</text>
<text x="149.8" y="149.7">6</text>
<text x="190.4" y="144.2" transform="rotate(-90 190.4 144.2)">2</text>
<text x="250.8" y="145.9">33</text>
<text x="250.8" y="148.5">34</text>
<text x="153.5" y="154.9" transform="rotate(-90 153.5 154.9)">MP</text>
<text x="250.8" y="151">35</text>
<text x="250.8" y="153.5">36</text>
<text x="212.6" y="159.9">1</text>
<text x="219.6" y="156.9" transform="rotate(-90 219.6 156.9)">3</text>
<text x="250.8" y="156.1">37</text>
<text x="250.8" y="158.6">38</text>
<text x="250.8" y="161.2">39</text>
<text x="219.6" y="164.6" transform="rotate(-90 219.6 164.6)">2</text>
<text x="250.8" y="163.7">40</text>
<text x="255.1" y="168.9" transform="rotate(-90 255.1 168.9)">MP</text>
</g>
<g font-size="1.3" fill="#0f0f0f">
<text x="146" y="69.7">LCD_D1</text>
<text x="146" y="67.2">LCD_D0</text>
<text x="188.6" y="68.5">LCD_CS_N</text>
<text x="188.3" y="76.1">LCD_WR_N</text>
<text x="146" y="83.7">LCD_D4</text>
<text x="146" y="86.2">LCD_D5</text>
<text x="146" y="88.8">LCD_D6</text>
<text x="238.1" y="87.5">LCD_CS_N</text>
<text x="146" y="91.3">LCD_D7</text>
<text x="237.9" y="92.6">LCD_WR_N</text>
<text x="240.3" y="90">LCD_DC</text>
<text x="146" y="100.2">LCD_WR_N</text>
<text x="146" y="105.3">LCD_CS_N</text>
<text x="146" y="107.8">LCD_D2</text>
<text x="146" y="102.7">LCD_D3</text>
<text x="144.8" y="112.9">LCD_DC</text>
<text x="228.6" y="116.7">LCD_LED_A</text>
<text x="240.4" y="118">LCD_D0</text>
<text x="240.4" y="125.6">LCD_D3</text>
<text x="240.4" y="120.5">LCD_D1</text>
<text x="240.4" y="123.1">LCD_D2</text>
<text x="195.4" y="129.4">LCD_LED_K1</text>
<text x="222.2" y="129.4">LCD_BL_SW</text>
<text x="240.4" y="130.7">LCD_D5</text>
<text x="240.4" y="128.1">LCD_D4</text>
<text x="195.4" y="137">LCD_LED_K2</text>
<text x="240.4" y="135.8">LCD_D7</text>
<text x="240.4" y="133.2">LCD_D6</text>
<text x="195.4" y="144.7">LCD_LED_K3</text>
<text x="236" y="148.5">LCD_LED_K1</text>
<text x="195.4" y="152.3">LCD_LED_K4</text>
<text x="236" y="151">LCD_LED_K2</text>
<text x="236" y="153.5">LCD_LED_K3</text>
<text x="236" y="156.1">LCD_LED_K4</text>
<text x="237.4" y="158.6">LCD_LED_A</text>
</g>
<g font-size=".4" fill="#840000">
<text x="152.4" y="151.8">Mounting</text>
<text x="254" y="165.8">Mounting</text>
</g>
</svg>
